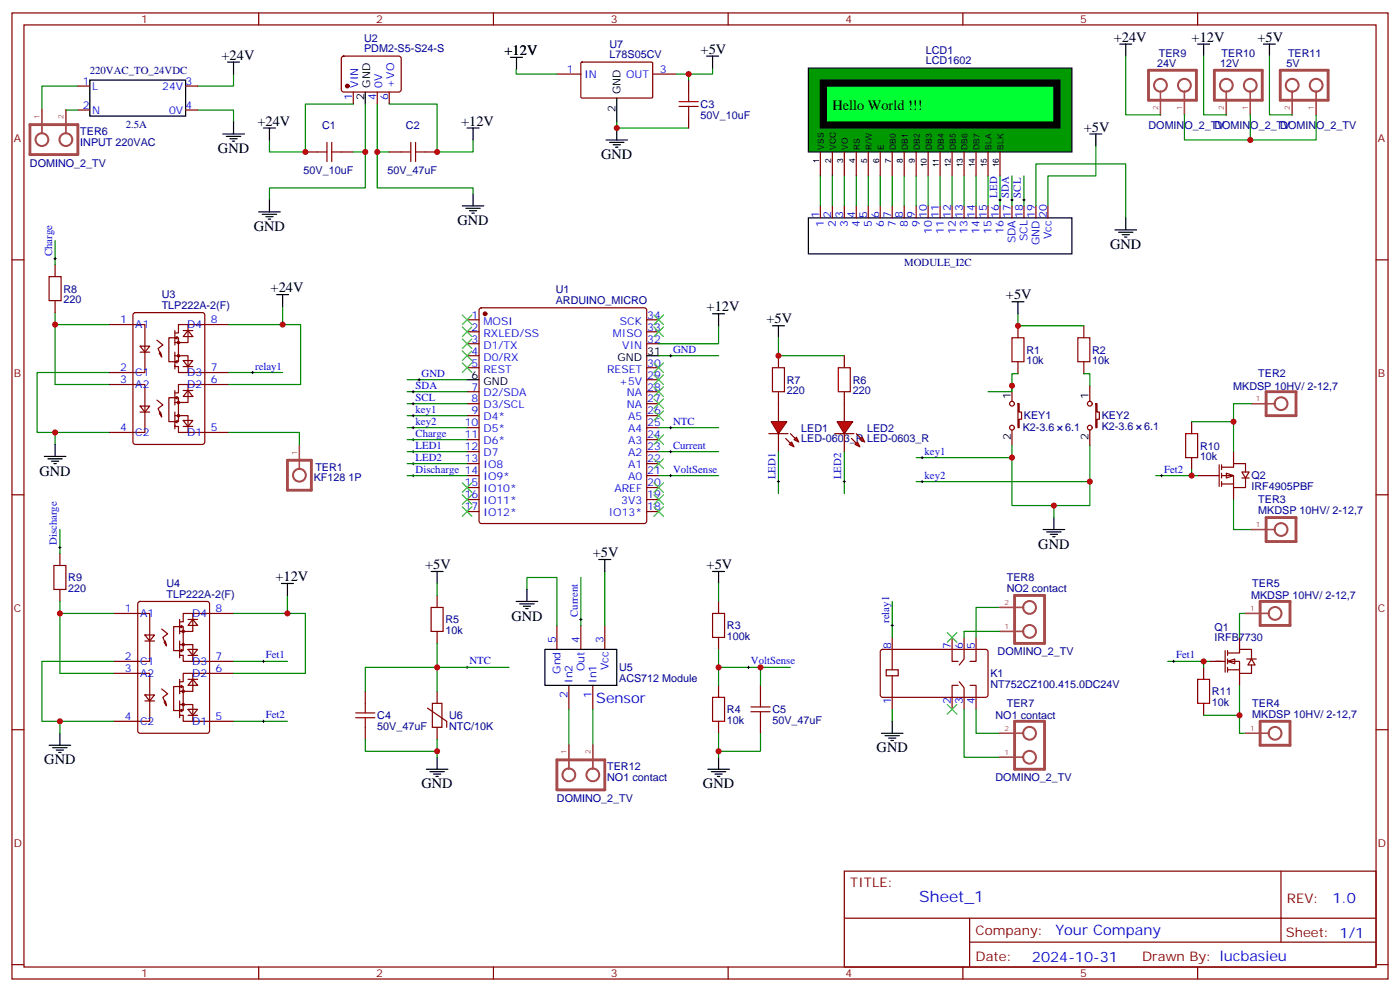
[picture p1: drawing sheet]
<svg xmlns="http://www.w3.org/2000/svg" width="412mm" height="292mm" viewBox="0 0 412 292" stroke-linecap="round" stroke-linejoin="round" font-family="sans-serif">
<g fill="none" stroke="#870000" stroke-width=".35">
<path d="M3.5 3.8h405.4v284.3h-405.4zM7.1 7.3h398.2v277.3h-398.2zM76.2 3.8v3.5M145.3 3.8v3.5M214.5 3.8v3.5M283.6 3.8v3.5M352.8 3.8v3.5M3.5 76.5h3.6M405.3 76.5h3.6M137.6 94.1h3.5M137.6 97.6h3.5M141.3 90.8l.5-.2h48l.5 .2 .2 .5v62.1l-.2 .5-.5 .2h-48l-.5-.2-.2-.5v-62.1z"/>
<path d="M190.5 94.1h3.5M190.5 97.6h3.5M137.6 101.2h3.5M137.6 104.7h3.5M137.6 108.2h3.5M137.6 115.3h3.5M137.6 118.8h3.5M190.5 101.2h3.5M190.5 108.2h3.5M190.5 115.3h3.5M190.5 118.8h3.5M190.5 111.8h3.5"/>
<path d="M298.1 113.5v4.6M299.9 118.8h.3v2.5h.7v2.1h-.7v2.5h-.3zM321 113.5v4.6M322.8 118.8h.3v2.5h.7v2.1h-.7v2.5h-.3zM137.6 122.3h3.5M137.6 125.9h3.5M137.6 129.4h3.5M137.6 132.9h3.5M137.6 136.5h3.5M137.6 140h3.5M190.5 122.3h3.5M190.5 125.9h3.5"/>
<path d="M190.5 129.4h3.5M190.5 132.9h3.5M190.5 136.5h3.5M190.5 140h3.5M298.1 126.6v4.6M321 126.6v4.6M3.5 145.6h3.6M137.6 143.5h3.5M137.6 147h3.5M137.6 150.6h3.5M190.5 143.5h3.5M190.5 147h3.5"/>
<path d="M190.5 150.6h3.5M405.3 145.6h3.6M3.5 214.8h3.6M405.3 214.8h3.6M248.7 256.4h156.6v28.2h-156.6zM377.3 256.4v20.9M248.7 270.2h156.5M285.6 277.3h119.6M285.6 270.2v14.2M3.5 283.9h3.6M76.2 284.6v3.5M145.3 284.6v3.5"/>
<path d="M214.5 284.6v3.5M283.6 284.6v3.5M352.8 284.6v3.5M405.3 283.9h3.6"/>
<circle cx="298.1" cy="118.8" r=".71"/>
<circle cx="321" cy="118.8" r=".71"/>
<circle cx="298.1" cy="125.9" r=".71"/>
<circle cx="321" cy="125.9" r=".71"/>
</g>
<circle cx="142.9" cy="92.4" r=".53" fill="#870000" stroke="#870000" stroke-width=".35"/>
<path d="M137.6 111.8h3.5M190.5 104.7h3.5" fill="none" stroke="#000" stroke-width=".35"/>
<path d="M238.1 20h77.6v24.7h-77.6z" fill="#090" stroke="#000" stroke-width=".35"/>
<g fill="none" stroke="#870000" stroke-width=".35">
<path d="M241.7 44.7v7.1M245.2 44.7v7.1M248.7 44.7v7.1M252.2 44.7v7.1M255.8 44.7v7.1M259.3 44.7v7.1M262.8 44.7v7.1M266.3 44.7v7.1M269.9 44.7v7.1M273.4 44.7v7.1M276.9 44.7v7.1M280.5 44.7v7.1"/>
<path d="M284 44.7v7.1M287.5 44.7v7.1M291 44.7v7.1M294.6 44.7v7.1"/>
</g>
<path d="M241.7 23.6h70.5v14.1h-70.5z" fill="#000" stroke="#000" stroke-width=".35"/>
<path d="M243.4 25.3h67v10.6h-67z" fill="none" stroke="#000" stroke-width=".35"/>
<path d="M243.4 25.3h67v10.6h-67z" fill="#0f3" stroke="#000" stroke-width=".35"/>
<g fill="none" stroke="#000" stroke-width=".35">
<path d="M77.6 37.7h3.5M79.4 37.7v3.5M107.6 27.1v3.5M137.6 37.7h3.5M139.3 37.7v3.5M321 39.4h3.6M322.8 39.4v3.6M79.4 58.8v3.6M139.3 57.1v3.5M76.2 62.4h6.3M77.3 63.1h4.2M78.3 63.8h2.1"/>
<path d="M79 64.5h.7M136.2 60.6h6.3M137.2 61.3h4.3M138.3 62h2.1M139 62.7h.7M238.1 64.1h77.6v10.6h-77.6zM328.4 67.7h6.4M329.5 68.4h4.2M330.6 69.1h2.1M331.3 69.8h.7M331.6 64.1v3.6M209.9 92.4h3.5"/>
<path d="M211.7 92.4v3.5M298.1 88.8h3.5M299.9 88.8v3.6M307.3 155.9h6.3M308.3 156.6h4.3M309.4 157.3h2.1M310.1 158h.7M310.4 152.3v3.6M127 168.2h3.5M128.8 168.2v3.5M152 177h6.4M153.1 177.7h4.2"/>
<path d="M154.2 178.4h2.1M154.9 179.1h.7M155.2 173.5v3.5M176.4 164.7h3.5M178.2 164.7v3.5M209.9 168.2h3.5M211.7 168.2v3.5M160.5 191.1h21.2v10.6h-21.2zM125.6 226.4h6.3M126.6 227.1h4.3M127.7 227.8h2.1M128.4 228.5h.7"/>
<path d="M128.8 222.9v3.5M208.5 226.4h6.3M209.5 227.1h4.3M210.6 227.8h2.1M211.3 228.5h.7M211.7 222.9v3.5"/>
</g>
<g fill="none" stroke="#870000" stroke-width=".35">
<path d="M100.8 16.7l.4-.2 16.5 .1 .5 .6-.1 9.5-.6 .4-16.5-.1-.5-.6v-9.2zM104.1 27.1v3.5M111.1 27.1v3.5M114.7 27.1v3.5M90 44.7h3.5M100.5 44.7h3.6M114.7 44.7h3.5M125.2 44.7h3.6M241.7 60.6v3.5M245.2 60.6v3.5M248.7 60.6v3.5M252.2 60.6v3.5"/>
<path d="M255.8 60.6v3.5M259.3 60.6v3.5M262.8 60.6v3.5M266.3 60.6v3.5M269.9 60.6v3.5M273.4 60.6v3.5M276.9 60.6v3.5M280.5 60.6v3.5M284 60.6v3.5M287.5 60.6v3.5M291 60.6v3.5M294.6 60.6v3.5"/>
<path d="M298.1 60.6v3.5M301.6 60.6v3.5M305.2 60.6v3.5M308.7 60.6v3.5M32.1 95.5h10.6v14.1h-10.6M39.4 92.2l.5-.2h19.7l.7 .4v37.7l-.4 .7h-20l-.7-.5v-37.6zM51.5 97.3v4.2M52.2 99.8l-.7-.4h-1.8v7.1h1.8l.7 .3M54 97.3h2.8M55.4 97.3l1.4 1.8h-2.8zM55.4 95.5h-2.8v2.5h-1.1M67.4 95.5h-12v5.3h-2.8v-1.4h-1.1l.7-.3"/>
<path d="M299.9 95.9v3.5M319.3 95.9v3.5M32.1 113.2h10.6v14.1h-10.6M41.3 101.9h2.8l-1.4 1.7zM41.3 119.5h2.8l-1.4 1.8zM41.3 103.6h2.8M46.2 100.1l1.8 1.4-1.4 1.1 1 2.5-.3-1.5M46.2 117.8l1.8 1.4-1.4 1 1 2.5-.3-1.4M46.9 104l.7 1.1M51.5 107.9h1.1v1.7h2.8M51.5 100.8h1.1v3.9h-1.1M51.5 118.5h1.1v3.8h-1.1"/>
<path d="M51.5 103.6v5M51.5 114.9v4.3M52.2 106.1l-.7 .4h1.1v-1.8h2.8v4.9h12M52.2 117.4l-.7-.3h-1.8v7h1.8l.7 .4M54 106.1h2.8l-1.4 1.8zM54 107.9h2.8M54 114.9h2.8M55.4 114.9l1.4 1.8h-2.8zM55.4 113.2h-2.8v2.4h-1.1M67.4 113.2h-12v5.3h-2.8v-1.4h-1.1l.7-.4M299.9 106.5v3.5M319.3 106.5v3.5"/>
<path d="M41.3 121.3h2.8M46.9 121.6l.7 1.1M51.5 125.5h1.1v1.8h2.8M51.5 121.3v4.9M52.2 123.8l-.7 .3h1.1v-1.8h2.8v5h12M54 123.8h2.8l-1.4 1.7zM54 125.5h2.8M40.8 177.2l.5-.2h19.7l.7 .5v37.6l-.4 .7h-20l-.7-.4v-37.7zM128.8 175.3v3.5M211.7 177v3.6M33.5 180.6h10.6v14.1h-10.6M33.5 198.2h10.6v14.1h-10.6"/>
<path d="M42.7 186.9h2.8l-1.4 1.8zM42.7 188.7h2.8M47.6 185.1l1.8 1.4-1.4 1.1 1 2.5-.3-1.4M48.3 189l.7 1.1M52.9 192.9h1.1v1.8h2.8M52.9 185.8h1.1v3.9h-1.1M52.9 182.3v4.2M52.9 188.7v4.9M52.9 200v4.2M53.6 184.8l-.7-.4h-1.7v7.1h1.7l.7 .3M53.6 191.1l-.7 .4h1.1v-1.8h2.8v5h12M55.4 191.1h2.8l-1.4 1.8z"/>
<path d="M55.4 182.3h2.8M55.4 192.9h2.8M55.4 200h2.8M56.8 182.3l1.4 1.8h-2.8zM56.8 180.6h-2.8v2.4h-1.1M56.8 200l1.4 1.7h-2.8zM56.8 198.2h-2.8v2.5h-1.1M68.8 180.6h-12v5.2h-2.8v-1.4h-1.1l.7-.3M68.8 198.2h-12v5.3h-2.8v-1.4h-1.1l.7-.4M128.8 185.8v3.6M164 184.1v7M171.1 184.1v7"/>
<path d="M178.2 184.1v7M211.7 187.6v3.5M42.7 204.5h2.8l-1.4 1.8zM42.7 206.3h2.8M47.6 202.8l1.8 1.4-1.4 1 1 2.5-.3-1.4M48.3 206.7l.7 1M52.9 210.5h1.1v1.8h2.8M52.9 203.5h1.1v3.9h-1.1M52.9 206.3v4.9M53.6 202.4l-.7-.3h-1.7v7h1.7l.7 .4M53.6 208.8l-.7 .3h1.1v-1.7h2.8v4.9h12M55.4 208.8h2.8l-1.4 1.7z"/>
<path d="M55.4 210.5h2.8M125.9 208.4l5.7 3.9v1.8M127.4 207h2.8v7.1h-2.8zM128.8 203.5v3.5M128.8 214.1v3.5M167.6 201.7v7.1M174.6 201.7v7.1M211.7 201.7v3.5M211.7 212.3v3.5"/>
<circle cx="52.6" cy="118.5" r=".35"/>
<circle cx="52.6" cy="104.7" r=".35"/>
<circle cx="52.6" cy="100.8" r=".35"/>
<circle cx="52.6" cy="122.3" r=".35"/>
<circle cx="54" cy="185.8" r=".35"/>
<circle cx="54" cy="189.7" r=".35"/>
<circle cx="54" cy="207.4" r=".35"/>
<circle cx="54" cy="203.5" r=".35"/>
</g>
<g fill="none" stroke="#008700" stroke-width=".35">
<path d="M104.1 30.6h-14.1v14.1h-10.6v-3.5M107.6 30.6v14.1h-3.5M111.1 30.6v14.1h3.6M114.7 30.6h14.1v14.1h10.5v-3.5M107.6 44.7v10.6h-28.2v3.5M111.1 44.7v10.6h28.2v1.8M241.7 51.8v8.8M245.2 51.8v8.8M248.7 51.8v8.8M252.2 51.8v8.8M255.8 51.8v8.8M259.3 51.8v8.8"/>
<path d="M262.8 51.8v8.8M266.3 51.8v8.8M269.9 51.8v8.8M273.4 51.8v8.8M276.9 51.8v8.8M280.5 51.8v8.8M284 51.8v8.8M287.5 51.8v8.8M291 51.8v8.8M294.6 51.8v8.8M298.1 51.8v8.8M301.6 51.8v8.8"/>
<path d="M322.8 43v8.8h-14.1v8.8M305.2 60.6v-12.3h26.4v15.8M32.1 95.5h-15.9v17.7h15.9M83.3 95.5h5.2v17.7h-21.1M83.3 90.2v5.3h-15.9M211.7 95.9v5.3h-17.7M299.9 92.4v3.5h19.4M32.1 109.6h-21.2v17.7h5.3v3.5M67.4 109.6h15.9M119.9 115.3h17.7M119.9 118.8h17.7M194 104.7h17.7"/>
<path d="M299.9 110h-1.8v5.3h-7.1M16.2 127.3h15.9M67.4 127.3h20.8v3.9M119.9 140h17.7M119.9 132.9h17.7M119.9 125.9h17.7M119.9 122.3h17.7M119.9 129.4h17.7M119.9 136.5h17.7M194 140h17.7M194 132.9h17.7M194 125.9h17.7"/>
<path d="M269.9 134.7h28.2M321 131.2v17.6h-10.6v3.5M269.9 141.7h51.1M84.7 175.3v5.3h-15.9M155.2 173.5v-3.5h8.8v14.1M171.1 170v14.1M178.2 168.2v15.9M211.7 171.7v5.3M68.8 194.7h15.9M84.7 180.6h5.3v17.6h-21.2M128.8 196.4h21.1M211.7 191.1v10.6"/>
<path d="M211.7 196.4h21.1M167.6 208.8v10.6M174.6 208.8v10.6M211.7 215.8v7.1"/>
</g>
<g fill="none" stroke="#000" stroke-width=".29">
<path d="M297.7 58.8h.7M298.1 58.5v.7M301.3 58.8h.7M301.6 58.5v.7M121.4 115.3h.7M121.4 118.8h.7M121.7 114.9v.7M121.7 118.5v.7M197.2 104.7h.7M197.6 104.4v.7M121.4 140h.7M121.4 122.3h.7"/>
<path d="M121.4 125.9h.7M121.4 132.9h.7M121.4 129.4h.7M121.4 136.5h.7M121.7 122v.7M121.7 125.5v.7M121.7 129v.8M121.7 132.6v.7M121.7 136.1v.7M121.7 139.6v.7M197.2 140h.7M197.2 125.9h.7"/>
<path d="M197.2 132.9h.7M197.6 125.5v.7M197.6 132.6v.7M197.6 139.6v.7M271.3 134.7h.7M271.6 134.3v.7M271.3 141.7h.7M271.6 141.4v.7M137.2 196.4h.7M137.6 196.1v.7M170.7 182.3h.7M171.1 182v.7"/>
<path d="M220.1 196.4h.7M220.5 196.1v.7"/>
</g>
<g fill="none" stroke="#a10000" stroke-width=".35">
<path d="M93.5 44.7h2.8M96.3 41.9v5.7M97.7 44.7h2.8M97.7 41.9v5.7M118.2 44.7h2.8M121 41.9v5.7M122.4 44.7h2.8M122.4 41.9v5.7M298.1 99.4h3.5v7.1h-3.5zM317.5 99.4h3.5v7.1h-3.5zM127 178.8h3.5v7h-3.5zM209.9 180.6h3.5v7h-3.5z"/>
<path d="M209.9 205.2h3.5v7.1h-3.5z"/>
</g>
<circle cx="102.3" cy="25.3" r=".53" fill="#870000" stroke="#870000" stroke-width=".35"/>
<g fill="#f00" stroke="#870000" stroke-width=".35">
<path d="M227.2 124.1h4.6l-2.5 3.5z"/>
<path d="M226.5 127.6h5.6z"/>
</g>
<g fill="#870000" stroke="#870000" stroke-width=".35">
<path d="M232.8 127.6l1.4 1.4z"/>
<path d="M231.4 129l1.4 1.5z"/>
</g>
<g fill="#f00" stroke="#870000" stroke-width=".35">
<path d="M233.9 129.4l.7-.7 .7 1.4z"/>
<path d="M232.5 130.8l.7-.7 .7 1.4z"/>
</g>
<path d="M229.3 118.8v5.3M229.3 127.6v5.3" fill="none" stroke="#870000" stroke-width=".35"/>
<g fill="#f00" stroke="#870000" stroke-width=".35">
<path d="M246.6 124.1h4.6l-2.5 3.5z"/>
<path d="M245.9 127.6h5.6z"/>
</g>
<g fill="#870000" stroke="#870000" stroke-width=".35">
<path d="M252.2 127.6l1.4 1.4z"/>
<path d="M250.8 129l1.4 1.5z"/>
</g>
<g fill="#f00" stroke="#870000" stroke-width=".35">
<path d="M253.3 129.4l.7-.7 .7 1.4z"/>
<path d="M251.9 130.8l.7-.7 .7 1.4z"/>
</g>
<g fill="none" stroke="#870000" stroke-width=".35">
<path d="M16.2 77.9v3.5M16.2 88.5v3.5M229.3 104.7v3.5M229.3 115.3v3.5M248.7 104.7v3.5M248.7 115.3v8.8M248.7 127.6v5.3M17.6 162.9v3.5M17.6 173.5v3.5M259.5 191.3l.5-.2 30.6 .1 .4 .6v13l-.7 .4h-30.6l-.4-.7v-12.7zM261.1 197.1h3.5v1.8h-3.5zM262.8 187.6v9.5"/>
<path d="M262.8 198.9v9.9M280.5 187.6v7.1h1.7M284 187.6v6.4l-1.4 1.7M287.5 187.6v7.1h-1.7M282.2 201.7h-1.7v7.1M282.6 200.7l1.4 1.7v6.4M285.8 201.7h1.7v7.1"/>
</g>
<g fill="none" stroke="#000" stroke-width=".35">
<path d="M81.5 86.7h3.5M83.3 86.7v3.5M227.5 95.9h3.6M229.3 95.9v3.5M13.1 134.3h6.3M14.1 135h4.2M15.2 135.7h2.1M15.9 136.5h.7M16.2 130.8v3.5M14.5 219.4h6.3M17.6 215.8v3.6M259.6 215.8h6.4"/>
<path d="M260.7 216.5h4.2M261.8 217.2h2.1M262.5 217.9h.7M262.8 212.3v3.5M15.5 220.1h4.3M16.6 220.8h2.1M17.3 221.5h.7"/>
</g>
<g fill="none" stroke="#008700" stroke-width=".35">
<path d="M16.2 70.8v7.1M16.2 92v3.5M229.3 99.4v5.3h19.4M229.3 132.9v12.4M248.7 132.9v12.4M17.6 155.9v7M17.6 177v3.6M262.8 177v10.6M294.6 178.8h-7.1v8.8M33.5 194.7h-21.2v17.6h5.3v3.5M33.5 180.6h-15.9v17.6h15.9M284 185.8v1.8"/>
<path d="M17.6 212.3h15.9M262.8 208.8v3.5M284 208.8v14.1h10.6M287.5 208.8v7h7.1"/>
</g>
<path d="M14.5 81.4h3.5v7.1h-3.5zM227.5 108.2h3.6v7.1h-3.6zM246.9 108.2h3.6v7.1h-3.6zM15.9 166.4h3.5v7.1h-3.5z" fill="none" stroke="#a10000" stroke-width=".35"/>
<path d="M15.9 76.1h.7M16.2 75.8v.7M74.1 109.6h.7M74.4 109.3v.7M229 141.7h.7M229.3 141.4v.7M248.4 141.7h.7M248.7 141.4v.7M17.3 161.1h.7M17.6 160.8v.7M262.5 184.1h.7M262.8 183.7v.7" fill="none" stroke="#000" stroke-width=".29"/>
<g fill="#fff" stroke="#870000" stroke-width=".35">
<path d="M361.6 194.7l2.1-.7v1.4z"/>
<path d="M368.7 194l1 1.7h-2.1z"/>
</g>
<g fill="none" stroke="#870000" stroke-width=".35">
<path d="M354.5 196.4v3.6M356.3 194.7h4.6M360.9 191.5v6.3M361.6 192.2h3.5v-1.1h3.6v2.9M361.6 194.7h3.5v3.5h3.6v-2.5M361.6 197.1h3.5M361.6 191.5v1.4M361.6 194v1.4M361.6 196.4v1.4M365.1 187.6v3.5M365.1 198.2v3.5M367.2 194h2.9"/>
<path d="M354.5 207v3.5"/>
</g>
<path d="M352.8 200h3.5v7h-3.5z" fill="none" stroke="#a10000" stroke-width=".35"/>
<path d="M344 194.7h12.3M354.5 194.7v1.7M366.9 180.6h-1.8v7M68.8 212.3h15.9M354.5 210.5h10.6M365.1 201.7v14.1h1.8" fill="none" stroke="#008700" stroke-width=".35"/>
<path d="M82.9 171.7h3.5M84.7 171.7v3.6" fill="none" stroke="#000" stroke-width=".35"/>
<path d="M77.3 194.7h.7M77.6 194.3v.7M345.4 194.7h.7M345.7 194.3v.7M77.3 212.3h.7M77.6 211.9v.8" fill="none" stroke="#000" stroke-width=".29"/>
<g fill="#fff" stroke="#870000" stroke-width=".35">
<path d="M361.2 139.3l2.2 .7-2.2 .7z"/>
<path d="M365.8 138.9h2.1l-1 1.8z"/>
</g>
<g fill="none" stroke="#870000" stroke-width=".35">
<path d="M171.2 18.4l.2-.1h20.7l.2 .3-.1 10.1-.3 .2-20.6-.1-.2-.3zM22.9 25.3h3.6M22.9 32.4h3.6M54.7 25.3h3.5M54.7 32.4h3.5M164 21.8h7.1M192.3 21.8h7M202.8 23.6v3.5M202.8 34.1v3.6M351 124.1v3.5M351 134.7v3.5M352.8 140h6.3"/>
<path d="M359.1 136.8v6.4M359.8 137.5h3.6v-1h3.5v2.4M359.8 140h3.6v3.5M359.8 136.8v1.4M359.8 139.3v1.4M363.4 132.9v3.6M359.8 142.5h3.6M359.8 141.7v1.5M363.4 143.5v3.5M365.8 140.7h2.1M366.9 140.7v2.8h-3.5M107.6 203.5v3.5"/>
<path d="M107.6 214.1v3.5M224 201.7v3.5M224 212.3v3.5"/>
</g>
<g fill="none" stroke="#008700" stroke-width=".35">
<path d="M331.6 16.5v17.3h10.2M354.5 16.5v17.3h6.7M373.9 16.5v17.3h6.7M19.4 32.4h3.5M22.9 25.3h-10.6v7.1M58.2 32.4h10.6v3.5M68.8 21.8v3.5h-10.6M152 20.4v1.4h12M181.7 35.9v1.8h21.1M202.8 21.8v1.8M209.9 20v1.8h-10.6M348.9 33.8v7.4h19.4v-7.4"/>
<path d="M387.7 33.8v7.4h-19.4M119.9 111.8h17.7M319.3 110h1.7v3.5M368.7 118.8h-5.3v5.3M298.1 131.2v17.6h12.3M340.4 140h12.4M351 124.1h12.4M351 138.2v1.8M363.4 124.1v8.8M363.4 147v8.9h5.3M128.8 171.7v3.6M128.8 196.4h-21.2v7.1"/>
<path d="M128.8 189.4v14.1M224 196.4v5.3M284 185.8h10.6M107.6 217.6v3.5h21.2M128.8 217.6v5.3M224 215.8v5.3h-12.3"/>
</g>
<g fill="none" stroke="#a10000" stroke-width=".35">
<path d="M200 31.3h5.7M200 29.9h5.7M202.8 27.1v2.8M202.8 31.3v2.8M349.2 127.6h3.6v7.1h-3.6zM104.8 211.2h5.6M104.8 209.8h5.6M107.6 207v2.8M107.6 211.2v2.9M221.2 209.5h5.6M221.2 208.1h5.6M224 205.2v2.9"/>
<path d="M224 209.5v2.8"/>
</g>
<path d="M294.2 58.8h.7M294.6 58.5v.7M123.1 111.8h.7M123.5 111.4v.7M341.8 140h.7M342.2 139.6v.7" fill="none" stroke="#000" stroke-width=".29"/>
<g fill="none" stroke="#000" stroke-width=".35">
<path d="M67 18.3h3.6M68.8 18.3v3.5M150.4 16.9h3.5M152.1 16.9v3.5M208.1 16.5h3.6M209.9 16.5v3.5M329.8 13h3.6M331.6 13v3.5M352.8 13h3.5M354.5 13v3.5M372.2 13h3.5M373.9 13v3.5"/>
<path d="M26.5 23.6h28.2v10.5h-28.2zM65.6 39.4h6.4M68.8 35.9v3.5M181.7 28.9v7M181.7 37.7v3.5M66.7 40.1h4.2M67.7 40.9h2.1M68.4 41.6h.7M178.5 41.2h6.4M179.6 41.9h4.2M180.6 42.6h2.1M181.3 43.3h.7"/>
</g>
<path d="M8.8 36.7h14.1v8.8h-14.1zM338.3 20.7h14.1v8.8h-14.1zM357.7 20.7h14.1v8.8h-14.1zM377.1 20.7h14.1v8.8h-14.1zM372.9 115.3h8.9v7h-8.9zM84.7 135.5h7v8.8h-7zM372.9 152.3h8.9v7.1h-8.9zM298.9 175.3h8.8v14.1h-8.8zM371.2 177h8.8v7.1h-8.8zM298.9 212.3h8.8v14.1h-8.8zM371.2 212.3h8.8v7.1h-8.8zM164 223.7h14.2v8.8h-14.2z" fill="none" stroke="#a64a4a" stroke-width=".85"/>
<g fill="none" stroke="#a64a4a" stroke-width=".42">
<path d="M12.3 32.3v7M19.4 39.1a1.97 1.97 0 0 0-1.8 2.8 1.97 1.97 0 0 0 3.3 .5 1.97 1.97 0 0 0-1-3.2l-.5-.1M19.4 32.3v7M341.8 26.9v7M348.9 26.9v7M361.2 26.9v7M368.3 26.9v7M380.6 26.9v7M387.7 26.9v7M368.5 118.8h7.1M88.2 131v7.1M368.5 155.9h7.1"/>
<path d="M294.5 178.8h7M294.5 185.8h7M301.3 185.8a1.97 1.97 0 0 1 2.8-1.7 1.97 1.97 0 0 1 .4 3.3 1.97 1.97 0 0 1-3.1-1l-.1-.6M366.8 180.6h7M167.6 219.2v7.1M174.6 219.2v7.1M294.5 215.8h7M366.8 215.8h7M167.6 226.1a1.97 1.97 0 0 0-1.8 2.8 1.97 1.97 0 0 0 3.3 .4 1.97 1.97 0 0 0-1-3.1l-.5-.1M294.5 222.9h7M301.3 222.9a1.97 1.97 0 0 1 2.8-1.8 1.97 1.97 0 0 1 .4 3.3 1.97 1.97 0 0 1-3.1-1l-.1-.5"/>
<circle cx="341.8" cy="25.1" r="1.97"/>
<circle cx="348.9" cy="25.1" r="1.97"/>
<circle cx="361.2" cy="25.1" r="1.97"/>
<circle cx="368.3" cy="25.1" r="1.97"/>
<circle cx="380.6" cy="25.1" r="1.97"/>
<circle cx="387.7" cy="25.1" r="1.97"/>
<circle cx="12.4" cy="41.1" r="1.97"/>
<circle cx="377.4" cy="118.8" r="1.97"/>
<circle cx="88.2" cy="139.9" r="1.97"/>
<circle cx="377.4" cy="155.9" r="1.97"/>
<circle cx="303.3" cy="178.8" r="1.97"/>
<circle cx="375.6" cy="180.5" r="1.97"/>
<circle cx="303.3" cy="215.8" r="1.97"/>
<circle cx="375.6" cy="215.8" r="1.97"/>
<circle cx="174.6" cy="228.1" r="1.97"/>
</g>
<g fill="none" stroke="#a64a4a" stroke-width=".35">
<path d="M12.3 32.4v6.9M19.4 32.4v6.9a1.76 1.76 0 0 0-1.6 2.5 1.76 1.76 0 0 0 3 .4 1.76 1.76 0 0 0-.9-2.8l-.5-.1M341.8 26.9v6.9M348.9 26.9v6.9M361.2 26.9v6.9M368.3 26.9v6.9M380.6 26.9v6.9M387.7 26.9v6.9M368.7 118.8h6.9M88.2 131.2v6.9M368.7 155.9h6.9M294.6 178.8h6.9"/>
<path d="M301.5 185.8a1.76 1.76 0 0 1 2.5-1.6 1.76 1.76 0 0 1 .4 3 1.76 1.76 0 0 1-2.8-.9l-.1-.5h-6.9M366.9 180.6h6.9M167.6 219.4v6.9a1.76 1.76 0 0 0-1.6 2.5 1.76 1.76 0 0 0 2.9 .4 1.76 1.76 0 0 0-.9-2.8l-.4-.1M174.6 219.4v6.9M294.6 215.8h6.9M366.9 215.8h6.9M301.5 222.9a1.76 1.76 0 0 1 2.5-1.6 1.76 1.76 0 0 1 .4 2.9 1.76 1.76 0 0 1-2.8-.8l-.1-.5h-6.9"/>
<circle cx="341.8" cy="25.1" r="1.76"/>
<circle cx="348.9" cy="25.1" r="1.76"/>
<circle cx="361.2" cy="25.1" r="1.76"/>
<circle cx="368.3" cy="25.1" r="1.76"/>
<circle cx="380.6" cy="25.1" r="1.76"/>
<circle cx="387.7" cy="25.1" r="1.76"/>
<circle cx="12.4" cy="41.1" r="1.76"/>
<circle cx="377.4" cy="118.8" r="1.76"/>
<circle cx="88.2" cy="139.9" r="1.76"/>
<circle cx="377.4" cy="155.9" r="1.76"/>
<circle cx="303.3" cy="178.8" r="1.76"/>
<circle cx="375.6" cy="180.5" r="1.76"/>
<circle cx="303.3" cy="215.8" r="1.76"/>
<circle cx="375.6" cy="215.8" r="1.76"/>
<circle cx="174.6" cy="228.1" r="1.76"/>
</g>
<g fill="none" stroke="#3c3" stroke-width=".35">
<path d="M136.2 92.7l2.8 2.8M136.2 96.2l2.8 2.9M136.2 99.8l2.8 2.8M139 92.7l-2.8 2.8M139 96.2l-2.8 2.9M139 99.8l-2.8 2.8M192.6 96.2l2.8 2.9M192.6 92.7l2.8 2.8M195.4 96.2l-2.8 2.9M195.4 92.7l-2.8 2.8M136.2 103.3l2.8 2.8M136.2 106.8l2.8 2.8"/>
<path d="M139 103.3l-2.8 2.8M139 106.8l-2.8 2.8M192.6 117.4l2.8 2.8M192.6 113.9l2.8 2.8M192.6 110.3l2.8 2.9M192.6 106.8l2.8 2.8M195.4 117.4l-2.8 2.8M195.4 113.9l-2.8 2.8M195.4 110.3l-2.8 2.9M195.4 106.8l-2.8 2.8M192.6 135l2.8 2.9M192.6 128l2.8 2.8"/>
<path d="M192.6 120.9l2.8 2.9M195.4 135l-2.8 2.9M195.4 128l-2.8 2.8M195.4 120.9l-2.8 2.9M136.2 142.1l2.8 2.8M136.2 145.6l2.8 2.8M136.2 149.2l2.8 2.8M139 149.2l-2.8 2.8M139 142.1l-2.8 2.8M139 145.6l-2.8 2.8M192.6 149.2l2.8 2.8M192.6 145.6l2.8 2.8"/>
<path d="M192.6 142.1l2.8 2.8M195.4 149.2l-2.8 2.8M195.4 145.6l-2.8 2.8M195.4 142.1l-2.8 2.8M279 186.2l2.9 2.8M281.9 186.2l-2.9 2.8M279 207.4l2.9 2.8M281.9 207.4l-2.9 2.8"/>
</g>
<g fill="#c00">
<circle cx="299.9" cy="95.9" r=".88"/>
<circle cx="211.7" cy="196.4" r=".88"/>
<circle cx="128.8" cy="44.7" r=".88"/>
<circle cx="90" cy="44.7" r=".88"/>
<circle cx="107.6" cy="44.7" r=".88"/>
<circle cx="111.1" cy="44.7" r=".88"/>
<circle cx="229.3" cy="104.7" r=".88"/>
<circle cx="16.2" cy="127.3" r=".88"/>
<circle cx="16.2" cy="95.5" r=".88"/>
<circle cx="17.6" cy="180.6" r=".88"/>
<circle cx="17.6" cy="212.3" r=".88"/>
<circle cx="83.3" cy="95.5" r=".88"/>
<circle cx="365.1" cy="210.5" r=".88"/>
<circle cx="84.7" cy="180.6" r=".88"/>
<circle cx="354.5" cy="194.7" r=".88"/>
<circle cx="363.4" cy="124.1" r=".88"/>
<circle cx="351" cy="140" r=".88"/>
<circle cx="202.8" cy="21.8" r=".88"/>
<circle cx="181.7" cy="37.7" r=".88"/>
<circle cx="368.3" cy="41.2" r=".88"/>
<circle cx="128.8" cy="196.4" r=".88"/>
<circle cx="128.8" cy="221.1" r=".88"/>
<circle cx="224" cy="196.4" r=".88"/>
<circle cx="211.7" cy="221.1" r=".88"/>
<circle cx="310.4" cy="148.8" r=".88"/>
<circle cx="321" cy="141.7" r=".88"/>
<circle cx="298.1" cy="113.5" r=".88"/>
<circle cx="298.1" cy="134.7" r=".88"/>
</g>
<text font-size="4.6" fill="#00f" x="270.8" y="265.4">Sheet_1</text>
<g font-size="4.2">
<text x="65.3" y="17.6">+24V</text>
<text x="148.6" y="16.2">+12V</text>
<text x="206.4" y="15.8">+5V</text>
<text x="328.1" y="12.3">+24V</text>
<text x="351" y="12.3">+12V</text>
<text x="370.4" y="12.3">+5V</text>
<text x="245.2" y="32.4">Hello World !!!</text>
<text x="75.8" y="37">+24V</text>
<text x="135.8" y="37">+12V</text>
<text x="319.3" y="38.7">+5V</text>
<text x="64.2" y="45.1">GND</text>
<text x="177.1" y="46.8">GND</text>
<text x="74.8" y="68">GND</text>
<text x="134.8" y="66.3">GND</text>
<text x="327" y="73.3">GND</text>
<text x="79.7" y="86">+24V</text>
<text x="296.3" y="88.1">+5V</text>
<text x="208.1" y="91.7">+12V</text>
<text x="225.8" y="95.2">+5V</text>
<text x="11.6" y="140">GND</text>
<text x="305.9" y="161.5">GND</text>
<text x="125.2" y="167.5">+5V</text>
<text x="174.6" y="164">+5V</text>
<text x="208.1" y="167.5">+5V</text>
<text x="81.1" y="171">+12V</text>
<text x="150.6" y="182.7">GND</text>
<text x="258.2" y="221.5">GND</text>
<text x="13.1" y="225">GND</text>
<text x="124.2" y="232.1">GND</text>
<text x="207.1" y="232.1">GND</text>
</g>
<g font-size="4.2" fill="#00f">
<text x="175.6" y="206.9">Sensor</text>
<text x="392.5" y="265.7">1.0</text>
<text x="310.9" y="275.2">Your Company</text>
<text x="304" y="283">2024-10-31</text>
</g>
<g font-size="3.9" fill="#800">
<text x="250.5" y="261">TITLE:</text>
<text x="379.1" y="265.7">REV:</text>
<text x="287.4" y="275.2">Company:</text>
<text x="378.7" y="275.8">Sheet: 1/1</text>
<text x="287.4" y="282.9">Date:</text>
<text x="336.4" y="282.9">Drawn By: lucbasieu</text>
</g>
<g font-size="3.2" fill="#800">
<text x="41.6" y="6.8">1</text>
<text x="110.8" y="6.8">2</text>
<text x="179.9" y="6.8">3</text>
<text x="249.1" y="6.8">4</text>
<text x="318.2" y="6.8">5</text>
<text x="4.1" y="41.9">A</text>
<text x="405.9" y="41.9">A</text>
<text x="4.1" y="111.1">B</text>
<text x="405.9" y="111.1">B</text>
<text x="4.1" y="180.2">C</text>
<text x="405.9" y="180.2">C</text>
<text x="4.1" y="249.3">D</text>
<text x="405.9" y="249.3">D</text>
<text x="41.6" y="287.6">1</text>
<text x="110.8" y="287.6">2</text>
<text x="179.9" y="287.6">3</text>
<text x="249.1" y="287.6">4</text>
<text x="318.2" y="287.6">5</text>
</g>
<g font-size="3.2" fill="#000080">
<text x="107.3" y="15.5">PDM2-S5-S24-S</text>
<text x="107.3" y="12.3">U2</text>
<text x="179.5" y="17.1">L78S05CV</text>
<text x="179.5" y="14.2">U7</text>
<text x="272.7" y="15.8">LCD1</text>
<text x="341.4" y="16.7">TER9</text>
<text x="359.9" y="16.7">TER10</text>
<text x="379.4" y="16.7">TER11</text>
<text x="26.5" y="21.8">220VAC_TO_24VDC</text>
<text x="272.7" y="19">LCD1602</text>
<text x="340.9" y="19.6">24V</text>
<text x="359.4" y="19.6">12V</text>
<text x="378.9" y="19.6">5V</text>
<text x="206.4" y="34.9">50V_10uF</text>
<text x="206.4" y="31.8">C3</text>
<text x="23.6" y="39.8">TER6</text>
<text x="37" y="37.7">2.5A</text>
<text x="94.9" y="37.9">C1</text>
<text x="119.6" y="37.9">C2</text>
<text x="338.3" y="38">DOMINO_2_TV</text>
<text x="357.7" y="38">DOMINO_2_TV</text>
<text x="377.1" y="38">DOMINO_2_TV</text>
<text x="23.6" y="42.9">INPUT 220VAC</text>
<text x="8.8" y="49">DOMINO_2_TV</text>
<text x="89.4" y="51.1">50V_10uF</text>
<text x="114.1" y="51.1">50V_47uF</text>
<text x="266.3" y="78.2">MODULE_I2C</text>
<text x="18.7" y="89.2">220</text>
<text x="18.7" y="86.1">R8</text>
<text x="47.6" y="87.6">U3</text>
<text x="163.7" y="89.5">ARDUINO_MICRO</text>
<text x="163.7" y="86.4">U1</text>
<text x="47.6" y="90.8">TLP222A-2(F)</text>
<text x="302.3" y="107.1">10k</text>
<text x="302.3" y="104.1">R1</text>
<text x="321.7" y="107.1">10k</text>
<text x="321.7" y="104.1">R2</text>
<text x="231.8" y="112.9">R7</text>
<text x="251.2" y="112.9">R6</text>
<text x="370.7" y="111.1">TER2</text>
<text x="231.8" y="115.9">220</text>
<text x="251.2" y="115.9">220</text>
<text x="363.3" y="114.7">MKDSP 10HV/ 2-12,7</text>
<text x="301.6" y="123.4">KEY1</text>
<text x="324.6" y="123.4">KEY2</text>
<text x="236" y="130.2">LED-0603_R LED-0603_R</text>
<text x="236" y="127">LED1</text>
<text x="255.4" y="127">LED2</text>
<text x="301.3" y="126.9">K2-3.6</text>
<text x="313.8" y="126.9">6.1</text>
<text x="324.6" y="126.6">K2-3.6</text>
<text x="337.1" y="126.6">6.1</text>
<text x="353.5" y="135.5">10k</text>
<text x="353.5" y="132.3">R10</text>
<text x="92.4" y="141.5">KF128 1P</text>
<text x="92.9" y="138.5">TER1</text>
<text x="368.7" y="141.1">Q2</text>
<text x="368.7" y="144.3">IRF4905PBF</text>
<text x="370.7" y="148.1">TER3</text>
<text x="370.7" y="151.3">MKDSP 10HV/ 2-12,7</text>
<text x="20.1" y="171.1">R9</text>
<text x="49" y="172.6">U4</text>
<text x="296.6" y="171">TER8</text>
<text x="368.9" y="172.8">TER5</text>
<text x="20.1" y="174.3">220</text>
<text x="49" y="175.9">TLP222A-2(F)</text>
<text x="296.6" y="174.2">NO2 contact</text>
<text x="368.6" y="176.4">MKDSP 10HV/ 2-12,7</text>
<text x="131.2" y="183.4">R5</text>
<text x="214.1" y="185.1">R3</text>
<text x="357.7" y="185.6">Q1</text>
<text x="131.2" y="186.5">10k</text>
<text x="214.1" y="188.3">100k</text>
<text x="357.7" y="188.8">IRFB7730</text>
<text x="182.4" y="197.6">U5</text>
<text x="293.9" y="192.9">DOMINO_2_TV</text>
<text x="182.4" y="200.8">ACS712 Module</text>
<text x="291.7" y="202.4">NT752CZ100.415.0DC24V</text>
<text x="291.7" y="199.2">K1</text>
<text x="214.1" y="209.8">R4</text>
<text x="227.5" y="209.9">C5</text>
<text x="296.6" y="208.1">TER7</text>
<text x="357" y="207.8">10k</text>
<text x="357" y="204.7">R11</text>
<text x="368.9" y="208.1">TER4</text>
<text x="111.1" y="214.9">50V_47uF</text>
<text x="111.1" y="211.7">C4</text>
<text x="132.3" y="214.9">NTC/10K</text>
<text x="132.3" y="211.7">U6</text>
<text x="214.1" y="213">10k</text>
<text x="227.5" y="213.1">50V_47uF</text>
<text x="293.3" y="211.7">NO1 contact</text>
<text x="368.9" y="211.2">MKDSP 10HV/ 2-12,7</text>
<text x="178.9" y="226.7">TER12</text>
<text x="178.9" y="229.9">NO1 contact</text>
<text x="293.3" y="229.9">DOMINO_2_TV</text>
<text x="164" y="236">DOMINO_2_TV</text>
</g>
<g font-size="3.2" fill="#00f">
<text x="167" y="21.4">1</text>
<text x="172.2" y="22.9">IN</text>
<text x="184.4" y="22.9">OUT</text>
<text x="194.4" y="21.4">3</text>
<text x="24.4" y="25">1</text>
<text x="27.2" y="26.4">L</text>
<text x="47.8" y="26.4">24V</text>
<text x="54.7" y="25">3</text>
<text x="103.7" y="29.3" transform="rotate(-90 103.7 29.3)">1</text>
<text x="105.5" y="25.8" transform="rotate(-90 105.5 25.8)">VIN</text>
<text x="110.8" y="29.3" transform="rotate(-90 110.8 29.3)">4</text>
<text x="112.5" y="25.8" transform="rotate(-90 112.5 25.8)">0V</text>
<text x="114.3" y="29.3" transform="rotate(-90 114.3 29.3)">6</text>
<text x="116.1" y="25.8" transform="rotate(-90 116.1 25.8)">+VO</text>
<text x="24.4" y="32">2</text>
<text x="27.2" y="33.4">N</text>
<text x="49.8" y="33.4">0V</text>
<text x="54.7" y="32">4</text>
<text x="241.3" y="64.1" transform="rotate(-90 241.3 64.1)">1</text>
<text x="244.8" y="64.1" transform="rotate(-90 244.8 64.1)">2</text>
<text x="248.4" y="64.1" transform="rotate(-90 248.4 64.1)">3</text>
<text x="251.9" y="64.1" transform="rotate(-90 251.9 64.1)">4</text>
<text x="255.4" y="64.1" transform="rotate(-90 255.4 64.1)">5</text>
<text x="258.9" y="64.1" transform="rotate(-90 258.9 64.1)">6</text>
<text x="262.5" y="64.1" transform="rotate(-90 262.5 64.1)">7</text>
<text x="266" y="64.1" transform="rotate(-90 266 64.1)">8</text>
<text x="269.5" y="64.1" transform="rotate(-90 269.5 64.1)">9</text>
<text x="273" y="64.1" transform="rotate(-90 273 64.1)">10</text>
<text x="276.6" y="64.1" transform="rotate(-90 276.6 64.1)">11</text>
<text x="280.1" y="64.1" transform="rotate(-90 280.1 64.1)">12</text>
<text x="283.6" y="64.1" transform="rotate(-90 283.6 64.1)">13</text>
<text x="287.2" y="64.1" transform="rotate(-90 287.2 64.1)">14</text>
<text x="290.7" y="64.1" transform="rotate(-90 290.7 64.1)">15</text>
<text x="294.2" y="64.1" transform="rotate(-90 294.2 64.1)">16 LED</text>
<text x="297.7" y="64.1" transform="rotate(-90 297.7 64.1)">17 SDA</text>
<text x="301.3" y="64.1" transform="rotate(-90 301.3 64.1)">18 SCL</text>
<text x="304.8" y="64.1" transform="rotate(-90 304.8 64.1)">19</text>
<text x="308.3" y="64.1" transform="rotate(-90 308.3 64.1)">20</text>
<text x="242.7" y="66.9" transform="rotate(-90 242.7 66.9)">1</text>
<text x="246.2" y="66.9" transform="rotate(-90 246.2 66.9)">2</text>
<text x="249.8" y="66.9" transform="rotate(-90 249.8 66.9)">3</text>
<text x="253.3" y="66.9" transform="rotate(-90 253.3 66.9)">4</text>
<text x="256.8" y="66.9" transform="rotate(-90 256.8 66.9)">5</text>
<text x="260.3" y="66.9" transform="rotate(-90 260.3 66.9)">6</text>
<text x="263.9" y="66.9" transform="rotate(-90 263.9 66.9)">7</text>
<text x="267.4" y="66.9" transform="rotate(-90 267.4 66.9)">8</text>
<text x="270.9" y="66.9" transform="rotate(-90 270.9 66.9)">9</text>
<text x="274.5" y="68.9" transform="rotate(-90 274.5 68.9)">10</text>
<text x="278" y="68.9" transform="rotate(-90 278 68.9)">11</text>
<text x="281.5" y="68.9" transform="rotate(-90 281.5 68.9)">12</text>
<text x="285" y="68.9" transform="rotate(-90 285 68.9)">13</text>
<text x="288.6" y="68.9" transform="rotate(-90 288.6 68.9)">14</text>
<text x="292.1" y="68.9" transform="rotate(-90 292.1 68.9)">15</text>
<text x="295.6" y="68.9" transform="rotate(-90 295.6 68.9)">16</text>
<text x="299.2" y="71.6" transform="rotate(-90 299.2 71.6)">SDA</text>
<text x="302.7" y="71" transform="rotate(-90 302.7 71)">SCL</text>
<text x="309.7" y="70.3" transform="rotate(-90 309.7 70.3)">Vcc</text>
<text x="15.3" y="75.4" transform="rotate(-90 15.3 75.4)">Charge</text>
<text x="306.2" y="72.1" transform="rotate(-90 306.2 72.1)">GND</text>
<text x="35.4" y="95.2">1</text>
<text x="62.1" y="95.2">8</text>
<text x="138.9" y="93.8">1</text>
<text x="142.4" y="95.5">MOSI</text>
<text x="182.6" y="95.5">SCK</text>
<text x="190.7" y="93.8">34</text>
<text x="39.9" y="96.6">A1</text>
<text x="55.2" y="96.6">D4</text>
<text x="138.9" y="97.3">2</text>
<text x="138.9" y="100.8">3</text>
<text x="142.4" y="99.1">RXLED/SS</text>
<text x="180.5" y="99.1">MISO</text>
<text x="190.7" y="100.8">32</text>
<text x="190.7" y="97.3">33</text>
<text x="138.9" y="104.4">4</text>
<text x="138.9" y="107.9">5</text>
<text x="142.4" y="102.6">D1/TX</text>
<text x="142.4" y="106.1">D0/RX</text>
<text x="183.3" y="102.6">VIN</text>
<text x="190.7" y="107.9">30</text>
<text x="198.3" y="103.8">GND</text>
<text x="35.4" y="109.3">2</text>
<text x="35.4" y="112.8">3</text>
<text x="39.9" y="110.7">C1</text>
<text x="55.2" y="110.7">D3</text>
<text x="62.1" y="112.8">6</text>
<text x="62.1" y="109.3">7</text>
<text x="75.1" y="108.8">relay1</text>
<text x="124.2" y="110.9">GND</text>
<text x="142.4" y="109.6">REST</text>
<text x="178.9" y="109.6">RESET</text>
<text x="182.4" y="113.2">+5V</text>
<text x="190.7" y="111.4">29</text>
<text x="39.9" y="114.2">A2</text>
<text x="55.2" y="114.2">D2</text>
<text x="122.4" y="114.4">SDA</text>
<text x="122.4" y="117.9">SCL</text>
<text x="138.9" y="114.9">7</text>
<text x="138.9" y="118.5">8</text>
<text x="142.4" y="116.7">D2/SDA</text>
<text x="184.7" y="116.7">NA</text>
<text x="190.7" y="118.5">27</text>
<text x="190.7" y="114.9">28</text>
<text x="122.4" y="121.5">key1</text>
<text x="122.4" y="125">key2</text>
<text x="136.9" y="125.5">10</text>
<text x="138.9" y="122">9</text>
<text x="142.4" y="120.2">D3/SCL</text>
<text x="142.4" y="123.8">D4*</text>
<text x="184.7" y="120.2">NA</text>
<text x="185" y="123.8">A5</text>
<text x="190.7" y="125.5">25</text>
<text x="190.7" y="122">26</text>
<text x="198.3" y="125">NTC</text>
<text x="35.4" y="126.9">4</text>
<text x="39.9" y="128.3">C2</text>
<text x="55.2" y="128.3">D1</text>
<text x="62.1" y="126.9">5</text>
<text x="122.4" y="128.5">Charge</text>
<text x="136.9" y="129">11</text>
<text x="142.4" y="127.3">D5*</text>
<text x="142.4" y="130.8">D6*</text>
<text x="185" y="130.8">A3</text>
<text x="185" y="127.3">A4</text>
<text x="190.7" y="129">24</text>
<text x="122.4" y="135.6">LED2</text>
<text x="122.4" y="132">LED1</text>
<text x="136.9" y="132.6">12</text>
<text x="136.9" y="136.1">13</text>
<text x="142.4" y="134.3">D7</text>
<text x="142.4" y="137.9">IO8</text>
<text x="185" y="137.9">A1</text>
<text x="185" y="134.3">A2</text>
<text x="190.7" y="136.1">22</text>
<text x="190.7" y="132.6">23</text>
<text x="198.3" y="132">Current</text>
<text x="272.3" y="133.8">key1</text>
<text x="122.4" y="139.1">Discharge 14</text>
<text x="136.9" y="143.2">15</text>
<text x="142.4" y="141.4">IO9*</text>
<text x="185" y="141.4">A0</text>
<text x="190.7" y="143.2">20</text>
<text x="190.7" y="139.6">21</text>
<text x="198.3" y="139.1">VoltSense</text>
<text x="228.4" y="141" transform="rotate(-90 228.4 141)">LED1</text>
<text x="247.8" y="141" transform="rotate(-90 247.8 141)">LED2</text>
<text x="272.3" y="140.9">key2</text>
<text x="342.9" y="139.1">Fet2</text>
<text x="136.9" y="146.7">16</text>
<text x="142.4" y="144.9">IO10*</text>
<text x="142.4" y="148.4">IO11*</text>
<text x="181" y="144.9">AREF</text>
<text x="183" y="148.4">3V3</text>
<text x="190.7" y="146.7">19</text>
<text x="136.9" y="150.2">17</text>
<text x="142.4" y="152">IO12*</text>
<text x="179.3" y="152">IO13*</text>
<text x="190.7" y="150.2">18</text>
<text x="16.8" y="160.4" transform="rotate(-90 16.8 160.4)">Discharge</text>
<text x="36.8" y="180.2">1</text>
<text x="41.3" y="181.6">A1</text>
<text x="56.6" y="181.6">D4</text>
<text x="63.5" y="180.2">8</text>
<text x="170.2" y="181.6" transform="rotate(-90 170.2 181.6)">Current</text>
<text x="261.9" y="183.4" transform="rotate(-90 261.9 183.4)">relay1</text>
<text x="163.7" y="189.4" transform="rotate(-90 163.7 189.4)">5</text>
<text x="170.7" y="189.4" transform="rotate(-90 170.7 189.4)">4</text>
<text x="177.8" y="189.4" transform="rotate(-90 177.8 189.4)">3</text>
<text x="262.5" y="191.1" transform="rotate(-90 262.5 191.1)">8</text>
<text x="280.1" y="191.1" transform="rotate(-90 280.1 191.1)">7</text>
<text x="283.6" y="191.1" transform="rotate(-90 283.6 191.1)">6</text>
<text x="287.2" y="191.1" transform="rotate(-90 287.2 191.1)">5</text>
<text x="36.8" y="194.3">2</text>
<text x="36.8" y="197.8">3</text>
<text x="41.3" y="195.7">C1</text>
<text x="56.6" y="195.7">D3</text>
<text x="63.5" y="197.8">6</text>
<text x="63.5" y="194.3">7</text>
<text x="78.3" y="193.8">Fet1</text>
<text x="138.3" y="195.5">NTC</text>
<text x="172.2" y="197.6" transform="rotate(-90 172.2 197.6)">Out</text>
<text x="179.2" y="197.3" transform="rotate(-90 179.2 197.3)">Vcc</text>
<text x="221.2" y="195.5">VoltSense</text>
<text x="346.4" y="193.8">Fet1</text>
<text x="41.3" y="199.2">A2</text>
<text x="56.6" y="199.2">D2</text>
<text x="165.1" y="198.3" transform="rotate(-90 165.1 198.3)">Gnd</text>
<text x="168.6" y="201" transform="rotate(-90 168.6 201)">In2</text>
<text x="175.7" y="201" transform="rotate(-90 175.7 201)">In1</text>
<text x="167.2" y="205.5" transform="rotate(-90 167.2 205.5)">2</text>
<text x="174.3" y="205.5" transform="rotate(-90 174.3 205.5)">1</text>
<text x="262.5" y="207.3" transform="rotate(-90 262.5 207.3)">1</text>
<text x="280.1" y="207.3" transform="rotate(-90 280.1 207.3)">2</text>
<text x="283.6" y="207.3" transform="rotate(-90 283.6 207.3)">3</text>
<text x="287.2" y="207.3" transform="rotate(-90 287.2 207.3)">4</text>
<text x="36.8" y="211.9">4</text>
<text x="41.3" y="213.4">C2</text>
<text x="56.6" y="213.4">D1</text>
<text x="63.5" y="211.9">5</text>
<text x="78.3" y="211.4">Fet2</text>
</g>
<g font-size="3.2">
<text x="107.2" y="29.3" transform="rotate(-90 107.2 29.3)">2</text>
<text x="109" y="25.8" transform="rotate(-90 109 25.8)">GND</text>
<text x="182.7" y="27.8" transform="rotate(-90 182.7 27.8)">GND</text>
<text x="181.3" y="33" transform="rotate(-90 181.3 33)">2</text>
<text x="181.9" y="106.1">GND</text>
<text x="190.7" y="104.4">31</text>
<text x="138.9" y="111.4">6</text>
<text x="142.4" y="113.2">GND</text>
<text x="297.7" y="117.4" transform="rotate(-90 297.7 117.4)">1</text>
<text x="320.7" y="117.4" transform="rotate(-90 320.7 117.4)">1</text>
<text x="297.7" y="129.6" transform="rotate(-90 297.7 129.6)">2</text>
<text x="320.7" y="129.6" transform="rotate(-90 320.7 129.6)">2</text>
</g>
<g font-size="2.5">
<text x="241.3" y="47.9" transform="rotate(-90 241.3 47.9)">1</text>
<text x="242.7" y="44" transform="rotate(-90 242.7 44)">VSS</text>
<text x="244.8" y="47.9" transform="rotate(-90 244.8 47.9)">2</text>
<text x="246.2" y="44" transform="rotate(-90 246.2 44)">VCC</text>
<text x="248.4" y="47.9" transform="rotate(-90 248.4 47.9)">3</text>
<text x="249.8" y="44" transform="rotate(-90 249.8 44)">VO</text>
<text x="251.9" y="47.9" transform="rotate(-90 251.9 47.9)">4</text>
<text x="253.3" y="44" transform="rotate(-90 253.3 44)">RS</text>
<text x="255.4" y="47.9" transform="rotate(-90 255.4 47.9)">5</text>
<text x="256.8" y="44" transform="rotate(-90 256.8 44)">R/W</text>
<text x="258.9" y="47.9" transform="rotate(-90 258.9 47.9)">6</text>
<text x="260.3" y="44" transform="rotate(-90 260.3 44)">E</text>
<text x="262.5" y="47.9" transform="rotate(-90 262.5 47.9)">7</text>
<text x="263.9" y="44" transform="rotate(-90 263.9 44)">DB0</text>
<text x="266" y="47.9" transform="rotate(-90 266 47.9)">8</text>
<text x="267.4" y="44" transform="rotate(-90 267.4 44)">DB1</text>
<text x="269.5" y="47.9" transform="rotate(-90 269.5 47.9)">9</text>
<text x="270.9" y="44" transform="rotate(-90 270.9 44)">DB2</text>
<text x="274.5" y="44" transform="rotate(-90 274.5 44)">DB3</text>
<text x="278" y="44" transform="rotate(-90 278 44)">DB4</text>
<text x="281.5" y="44" transform="rotate(-90 281.5 44)">DB5</text>
<text x="285" y="44" transform="rotate(-90 285 44)">DB6</text>
<text x="288.6" y="44" transform="rotate(-90 288.6 44)">DB7</text>
<text x="292.1" y="44" transform="rotate(-90 292.1 44)">BLA</text>
<text x="295.6" y="44" transform="rotate(-90 295.6 44)">BLK</text>
<text x="273" y="49.2" transform="rotate(-90 273 49.2)">10</text>
<text x="276.6" y="49.2" transform="rotate(-90 276.6 49.2)">11</text>
<text x="280.1" y="49.2" transform="rotate(-90 280.1 49.2)">12</text>
<text x="283.6" y="49.2" transform="rotate(-90 283.6 49.2)">13</text>
<text x="287.2" y="49.2" transform="rotate(-90 287.2 49.2)">14</text>
<text x="290.7" y="49.2" transform="rotate(-90 290.7 49.2)">15</text>
<text x="294.2" y="49.2" transform="rotate(-90 294.2 49.2)">16</text>
</g>
<g font-size="2.1" fill="#a54b4b">
<text x="11.7" y="35.1" transform="rotate(-90 11.7 35.1)">1</text>
<text x="18.7" y="35.1" transform="rotate(-90 18.7 35.1)">2</text>
<text x="341.1" y="32.5" transform="rotate(-90 341.1 32.5)">2</text>
<text x="348.2" y="32.5" transform="rotate(-90 348.2 32.5)">1</text>
<text x="360.5" y="32.5" transform="rotate(-90 360.5 32.5)">2</text>
<text x="367.6" y="32.5" transform="rotate(-90 367.6 32.5)">1</text>
<text x="380" y="32.5" transform="rotate(-90 380 32.5)">2</text>
<text x="387" y="32.5" transform="rotate(-90 387 32.5)">1</text>
<text x="370" y="118.1">1</text>
<text x="87.5" y="133.8" transform="rotate(-90 87.5 133.8)">1</text>
<text x="370" y="155.2">1</text>
<text x="295.9" y="178.1">2</text>
<text x="368.2" y="179.9">1</text>
<text x="295.9" y="185.1">1</text>
<text x="295.9" y="215.1">2</text>
<text x="368.2" y="215.1">1</text>
<text x="166.9" y="222" transform="rotate(-90 166.9 222)">1</text>
<text x="173.9" y="222" transform="rotate(-90 173.9 222)">2</text>
<text x="295.9" y="222.2">1</text>
</g>
</svg>
